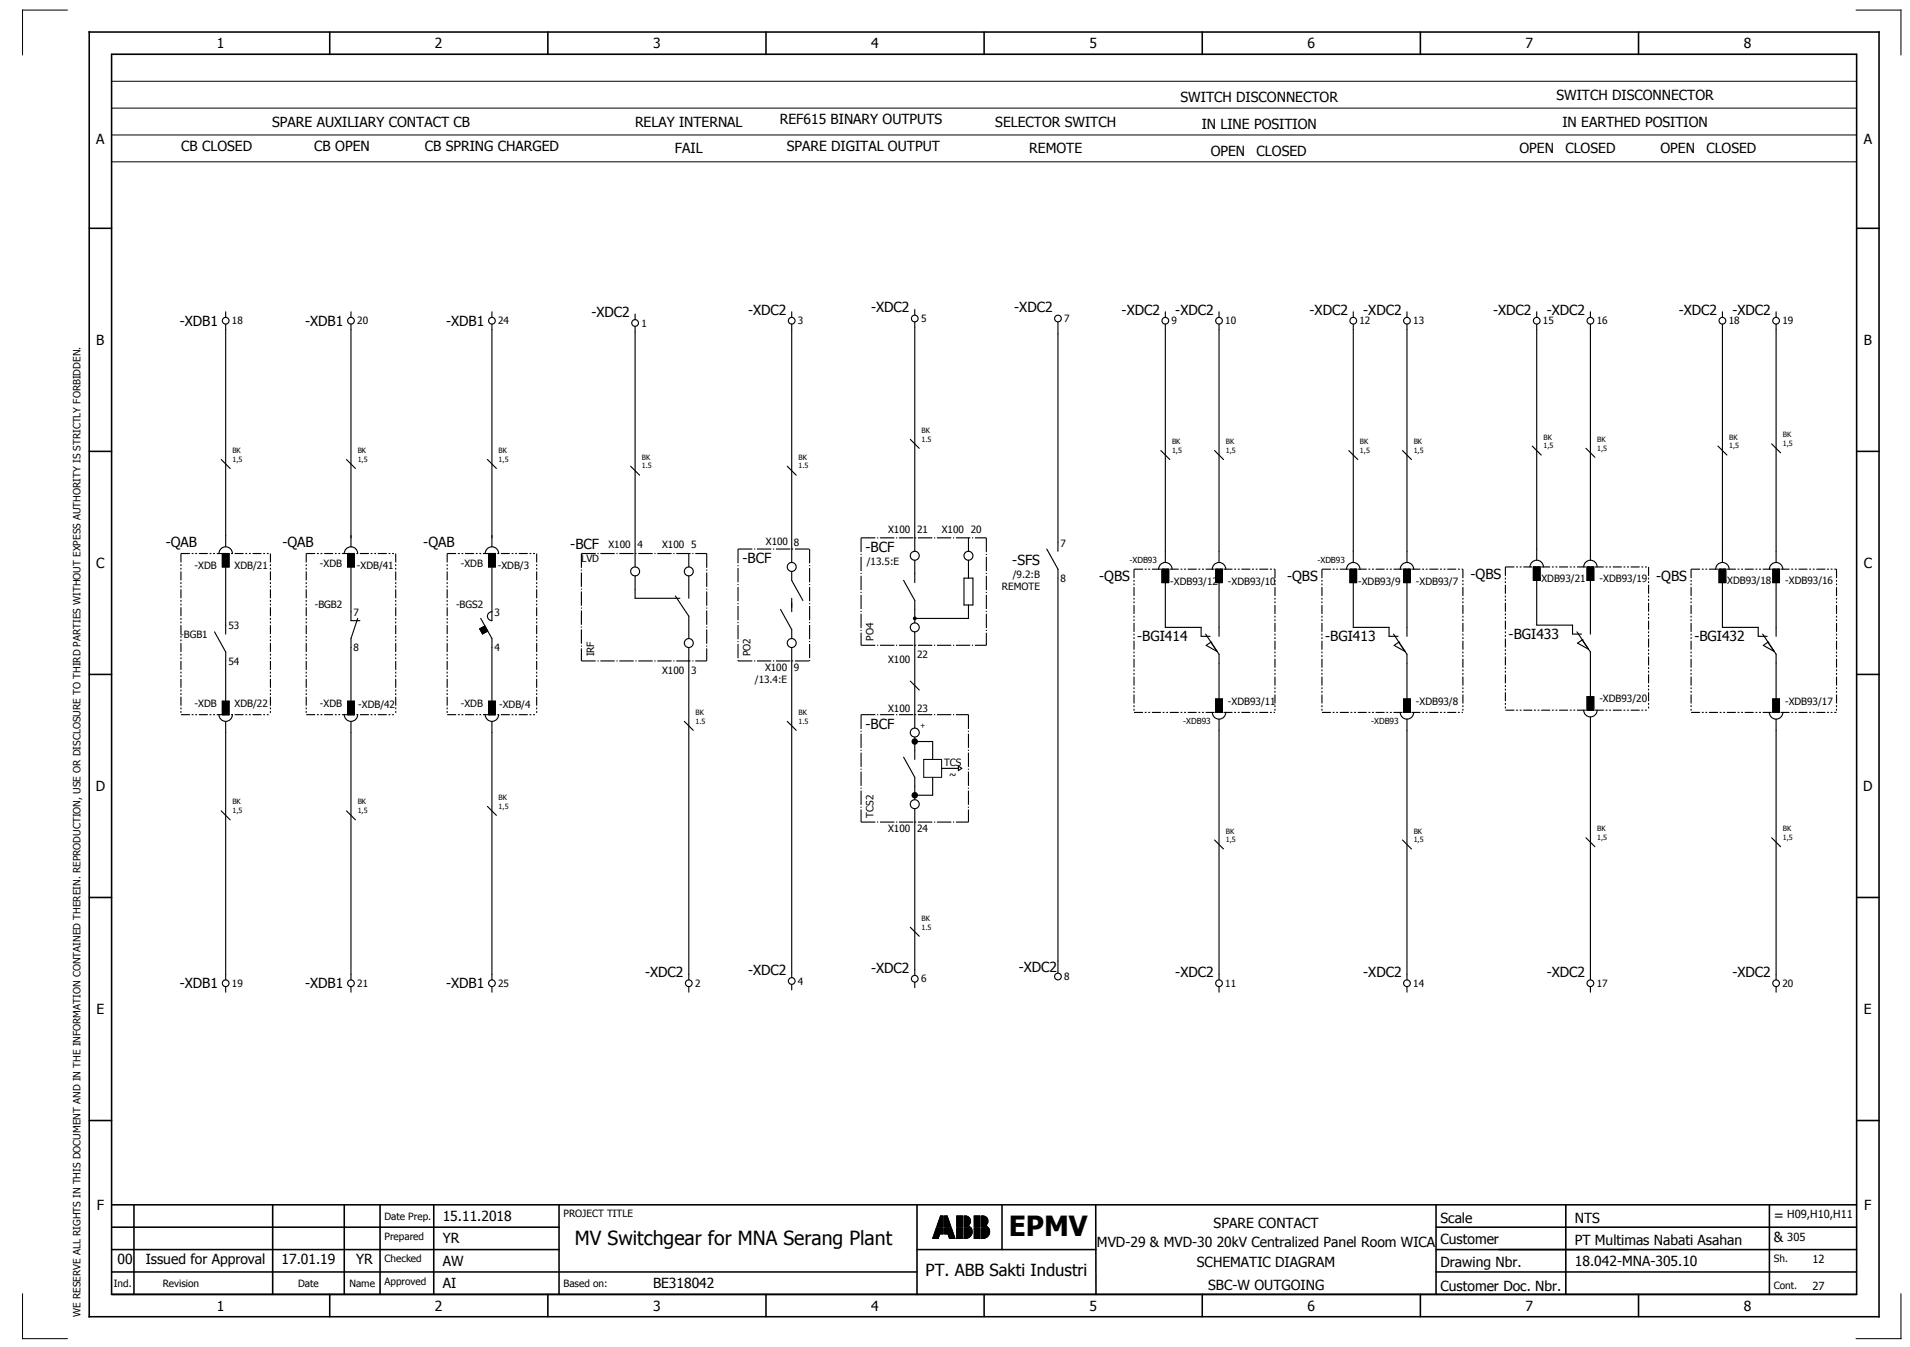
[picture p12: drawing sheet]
<svg xmlns="http://www.w3.org/2000/svg" width="427mm" height="301mm" viewBox="0 0 427 301" stroke-linecap="round" stroke-linejoin="round" font-family="sans-serif">
<g fill="none" stroke="#000" stroke-width=".35">
<path d="M19.9 7.2h400v287h-400zM24.9 12.1h390v277.1h-390zM73.7 7.2v5M122.4 7.2v5M171.2 7.2v5M219.9 7.2v5M268.7 7.2v5M317.4 7.2v5M366.2 7.2v5M19.9 51h5M414.9 51h5M19.9 100.8h5"/>
<path d="M414.9 100.8h5M19.9 150.7h5M414.9 150.7h5M19.9 200.5h5M414.9 200.5h5M19.9 250.3h5M414.9 250.3h5M24.9 279.2h100M24.9 269.2h390M24.9 274.2h100M29.9 269.2v20M60.9 269.2v20"/>
<path d="M76.9 269.2v20M84.9 269.2v20M96.9 269.2v20M124.9 269.2v20M204.9 279.2h40M204.9 269.2v20M223.9 269.2v10M244.9 269.2v20M320.9 279.2h94M320.9 269.2v20M320.9 274.2h94M349.9 269.2v20"/>
<path d="M395.4 269.2v20M24.9 289.2h390M24.9 284.2h180M73.7 289.2v5M122.4 289.2v5M171.2 289.2v5M219.9 289.2v5M268.7 289.2v5M317.4 289.2v5M320.9 284.2h94M366.2 289.2v5"/>
</g>
<g fill="none" stroke="#000" stroke-width=".22">
<path d="M15 2.3h-10v10M24.9 18.2h390M24.9 12.2h390M414.8 2.3h10v10M24.9 24.2h390M24.9 30.2h390M24.9 36.2h390M206.4 169.7h4v4h-4zM208.5 276.5v.2M208.6 276.3v.4M208.6 276.1v.6M208.7 275.9v.8"/>
<path d="M208.8 275.6v1.1M208.9 275.4v1.3M209 275.2v1.5M209 275v1.7M209.1 274.7v2M209.2 274.5v2.2M209.3 274.3l-.9 2.4h1.3l.3-1M209.3 274.3h1.5v1.4h-.8M209.3 274.3v2.4M209.4 273.8v.2M209.4 274.3v2.4M209.5 273.6v.4"/>
<path d="M209.5 274.3v2.4M209.6 273.4v.6M209.6 274.3v2.4M209.7 273.2v.8M209.7 274.3v2.4M209.7 273v1M209.7 274.3v2.2M209.8 272.7v1.3M209.8 274.3v2M209.9 272.5v1.5M209.9 274.3v1.8M210 272.3v1.7"/>
<path d="M210 274.3v1.6M210 272.1v1.9M210 274.3v1.4M210.1 271.8v2.2M210.1 274.3v1.4M210.2 271.7h.6v2.3h-1.4zM210.2 271.7v2.3M210.2 274.3v1.4M210.3 271.7v2.3M210.3 274.3v1.4M210.4 271.7v2.3M210.4 274.3v1.4"/>
<path d="M210.5 271.7v2.3M210.5 274.3v1.4M210.6 271.7v2.3M210.6 274.3v1.4M210.7 271.7v2.3M210.7 274.3v1.4M210.8 271.7v2.3M210.8 274.3v1.4M211.1 271.7h.6l.8 2.3h-1.4zM211.1 271.7v2.3M211.1 274.3v1.4M211.2 271.7v2.3"/>
<path d="M211.2 274.3v1.4M211.3 271.7v2.3M211.3 274.3v1.4M211.4 271.7v2.3M211.4 274.3v1.4M211.5 271.7v2.3M211.5 274.3v1.4M211.6 271.7v2.3M211.6 274.3v1.4M211.7 271.7v2.3M211.7 274.3v1.4M211.8 271.9v2.1"/>
<path d="M211.8 274.3v1.4M211.8 275.7h-.7v-1.4h1.5l.8 2.4M211.8 275.7l.4 1h1.2M211.8 272.1v1.9M211.9 272.3v1.7M211.9 274.3v1.6M212 272.5v1.5M212 274.3v1.8M212.1 272.8v1.2M212.1 274.3v2M212.2 273v1M212.2 274.3v2.3"/>
<path d="M212.2 273.2v.8M212.2 274.3v2.4M212.3 273.4v.6M212.3 274.3v2.4M212.4 273.7v.3M212.4 274.3v2.4M212.5 273.9v.1M212.5 274.3v2.4M212.6 274.3v2.4M212.7 274.6v2.1M212.8 274.8v1.9M212.9 275v1.7"/>
<path d="M212.9 275.2v1.5M213 275.5v1.2M213.1 275.7v1M213.2 275.9v.8M213.3 276.1v.6M213.3 276.3v.4M213.4 276.6v.1M213.8 271.7h1.3v2.3h-1.3zM213.8 274.3h1.3v2.4h-1.3zM213.9 271.7v2.3M213.9 274.3v2.4M214 271.7v2.3"/>
<path d="M214 274.3v2.4M214.1 271.7v2.3M214.1 274.3v2.4M214.2 271.7v2.3M214.2 274.3v2.4M214.3 271.7v2.3M214.3 274.3v2.4M214.4 271.7v2.3M214.4 274.3v2.4M214.5 271.7v2.3M214.5 274.3v2.4M214.6 271.7v2.3"/>
<path d="M214.6 274.3v2.4M214.7 271.7v2.3M214.7 274.3v2.4M214.8 271.7v2.3M214.8 274.3v2.4M214.9 271.7v2.3M214.9 274.3v2.4M215 271.7v2.3M215 274.3v2.4M215.4 271.7a1.16 1.16 0 0 1 1.4 .6 1.16 1.16 0 0 1-.5 1.5l.5 .2h-1.4zM215.5 271.7v2.3M215.5 274.3v2.4"/>
<path d="M215.6 271.7v2.3M215.6 274.3v2.4M215.7 271.7v2.3M215.7 274.3v2.4M215.8 271.7v2.3M215.8 274.3v2.4M215.9 271.7v2.3M215.9 274.3v2.4M216 271.7v2.3M216 274.3v2.3M216.1 271.7v2.3M216.1 274.3v2.3"/>
<path d="M216.2 271.7v2.3M216.2 274.3v2.3M216.3 271.8v2.2M216.3 274.3v2.3M216.4 271.8v2.2M216.4 274.3v2.2M216.5 271.9v1.8M216.5 273.8v.2M216.5 274.3v2.2M216.5 271.9v1.7M216.5 273.9v.1M216.6 272v1.5"/>
<path d="M216.6 273.9v.1M216.6 274.3v2.1M216.7 272.1v1.4M216.7 274h.1M216.7 274.3v2.1M216.8 272.2v1.1M216.8 274.3v2M216.8 272.4v.8M216.8 274.3v1.9M216.9 274.3v1.8M217 274.3v1.7M217 274.3a1.5 1.5 0 0 1-1.2 2.4"/>
<path d="M217 274.3h-1.6v2.4h.4M217.1 274.4v1.5M217.2 274.5v1.3M217.2 274.8v.8M217.7 271.7h1.3v2.3h-1.3zM217.7 274.3h1.3v2.4h-1.3zM217.8 271.7v2.3M217.8 274.3v2.4M217.9 271.7v2.3M217.9 274.3v2.4M218 271.7v2.3M218 274.3v2.4"/>
<path d="M218.1 271.7v2.3M218.1 274.3v2.4M218.2 271.7v2.3M218.2 274.3v2.4M218.3 271.7v2.3M218.3 274.3v2.4M218.4 271.7v2.3M218.4 274.3v2.4M218.5 271.7v2.3M218.5 274.3v2.4M218.6 271.7v2.3M218.6 274.3v2.4"/>
<path d="M218.7 271.7v2.3M218.7 274.3v2.4M218.8 271.7v2.3M218.8 274.3v2.4M218.9 271.7v2.3M218.9 274.3v2.4M219 271.7v2.3M219 274.3v2.4M219.3 274.3h1.6a1.53 1.53 0 0 1 0 1.7 1.53 1.53 0 0 1-1.6 .7zM219.3 271.7a1.16 1.16 0 0 1 1.4 .6 1.16 1.16 0 0 1-.5 1.5l.5 .2h-1.4zM219.4 271.7v2.3M219.4 274.3v2.4"/>
<path d="M219.5 271.7v2.3M219.5 274.3v2.4M219.6 271.7v2.3M219.6 274.3v2.4M219.7 271.7v2.3M219.7 274.3v2.4M219.8 271.7v2.3M219.8 274.3v2.4M219.9 271.7v2.3M219.9 274.3v2.3M220 271.7v2.3M220 274.3v2.3"/>
<path d="M220.1 271.7v2.3M220.1 274.3v2.3M220.2 271.8v2.2M220.2 274.3v2.3M220.3 271.8v2.2M220.3 274.3v2.2M220.4 271.9v1.8M220.4 273.8v.2M220.4 274.3v2.2M220.4 271.9v1.7M220.4 273.9v.1M220.5 272v1.5"/>
<path d="M220.5 273.9v.1M220.5 274.3v2.1M220.6 272.1v1.3M220.6 274h.1M220.6 274.3v2.1M220.7 272.2v1.1M220.7 274.3v2M220.8 272.4v.8M220.8 274.3v1.9M220.8 274.3v1.8M220.9 274.3v1.7M221 274.4v1.5"/>
<path d="M221.1 274.6v1.2M221.1 274.8v.7M5 289.1v10h10M424.8 289.1v10h-10"/>
</g>
<g fill="none" stroke="#000" stroke-width=".25">
<path d="M50.4 69.7v1.2M50.4 72.4v49.8M78.4 69.7v1.2M78.4 72.4v49.8M109.9 69.7v1.2M109.9 72.4v49.8M141.9 70.2v1.2M141.9 72.9v53.8M176.9 69.7v1.2M176.9 72.4v53.3M204.4 69.2v1.2M204.4 71.9v51.3"/>
<path d="M236.4 71.9v51.3M260.4 69.7v1.2M260.4 72.4v53.3M272.4 69.7v1.2M272.4 72.4v53.3M302.4 69.7v1.2M302.4 72.4v53.3M314.4 69.7v1.2M314.4 72.4v53.3M343.4 69.7v1.2M343.4 72.4v52.8M355.4 69.7v1.2"/>
<path d="M355.4 72.4v52.8M384.9 69.7v1.2M384.9 72.4v53.3M396.9 69.7v1.2M396.9 72.4v53.3M203.4 98.2l2 2M342.4 99.7l2 2M383.9 99.7l2 2M395.9 99.2l2 2M49.4 102.7l2 2M77.4 102.7l2 2M108.9 102.7l2 2"/>
<path d="M140.9 104.2l2 2M175.9 104.2l2 2M259.4 100.7l2 2M271.4 100.7l2 2M301.4 100.7l2 2M313.4 100.7l2 2M354.4 100.2l2 2M48.9 123.7a1.5 1.5 0 0 1 1.5-1.5 1.5 1.5 0 0 1 1.5 1.5M49.7 123.7h1.5v3h-1.5zM50.4 126.7v15M76.9 123.7a1.5 1.5 0 0 1 1.5-1.5 1.5 1.5 0 0 1 1.5 1.5M77.7 123.7h1.5v3h-1.5z"/>
<path d="M78.4 126.7v12h2M79.9 138.2l-1.5 4.5v14.5M107.4 138.2l2.5 4.5v14.5M108.4 123.7a1.5 1.5 0 0 1 1.5-1.5 1.5 1.5 0 0 1 1.5 1.5M109.2 123.7h1.5v3h-1.5zM109.9 126.7v12a1 1 0 0 1-1-1 1 1 0 0 1 1-1M141.9 128.7v5h10M150.9 133.2l3 4.5v5M153.9 123.7v3M153.9 128.7v5M174.4 136.2l2.5 4.5v2M176.9 127.7v2l2.5 4.5"/>
<path d="M176.9 133.7v3M201.9 129.7l2.5 4.5v5M204.4 125.2v5M215.4 129.2h2v6h-2zM216.4 135.2v3h-12M216.4 120.2v3M216.4 125.2v4M233.9 122.7l2.5 4.5v90.2M258.9 127.2a1.5 1.5 0 0 1 1.5-1.5 1.5 1.5 0 0 1 1.5 1.5M259.7 127.2h1.5v3h-1.5zM260.4 130.2v10h8v2h2M270.9 127.2a1.5 1.5 0 0 1 1.5-1.5 1.5 1.5 0 0 1 1.5 1.5"/>
<path d="M271.7 127.2h1.5v3h-1.5zM272.4 130.2v12M300.9 127.2a1.5 1.5 0 0 1 1.5-1.5 1.5 1.5 0 0 1 1.5 1.5M301.7 127.2h1.5v3h-1.5zM302.4 130.2v10h8v2h2M312.9 127.2a1.5 1.5 0 0 1 1.5-1.5 1.5 1.5 0 0 1 1.5 1.5M313.7 127.2h1.5v3h-1.5zM314.4 130.2v12M341.9 126.7a1.5 1.5 0 0 1 1.5-1.5 1.5 1.5 0 0 1 1.5 1.5M342.7 126.7h1.5v3h-1.5zM343.4 129.7v10h8v2h2M353.9 126.7a1.5 1.5 0 0 1 1.5-1.5 1.5 1.5 0 0 1 1.5 1.5"/>
<path d="M354.7 126.7h1.5v3h-1.5zM355.4 129.7v12M383.4 127.2a1.5 1.5 0 0 1 1.5-1.5 1.5 1.5 0 0 1 1.5 1.5M384.2 127.2h1.5v3h-1.5zM384.9 130.2v10h8v2h2M395.4 127.2a1.5 1.5 0 0 1 1.5-1.5 1.5 1.5 0 0 1 1.5 1.5M396.2 127.2h1.5v3h-1.5zM396.9 130.2v12M47.9 141.2l2.5 4.5v11M48.9 159.7a1.5 1.5 0 0 0 1.5 1.5 1.5 1.5 0 0 0 1.5-1.5M49.7 156.7h1.5v3h-1.5zM76.9 159.7a1.5 1.5 0 0 0 1.5 1.5 1.5 1.5 0 0 0 1.5-1.5"/>
<path d="M77.7 156.7h1.5v3h-1.5zM107.2 140.5l1.1-.6 .7 1.1-1.2 .6zM108.4 159.7a1.5 1.5 0 0 0 1.5 1.5 1.5 1.5 0 0 0 1.5-1.5M109.2 156.7h1.5v3h-1.5zM153.9 144.7v74.2M176.9 144.7v73.7M203.4 152.2l2 2M204.4 141.2v21.5M269.4 141.7l3 4.5v10M269.6 144.2l1-.7 1.4 2zM270.6 143.5h.1M270.9 159.2a1.5 1.5 0 0 0 1.5 1.5 1.5 1.5 0 0 0 1.5-1.5"/>
<path d="M271.7 156.2h1.5v3h-1.5zM311.4 141.7l3 4.5v10M311.6 144.2l1-.7 1.4 2zM312.6 143.5h.1M312.9 159.2a1.5 1.5 0 0 0 1.5 1.5 1.5 1.5 0 0 0 1.5-1.5M313.7 156.2h1.5v3h-1.5zM352.4 141.2l3 4.5v10M352.6 143.7l1-.7 1.4 2zM353.6 143h.1M353.9 158.7a1.5 1.5 0 0 0 1.5 1.5 1.5 1.5 0 0 0 1.5-1.5M354.7 155.7h1.5v3h-1.5zM393.9 141.7l3 4.5v10"/>
<path d="M394.1 144.2l1-.7 1.4 2zM395.1 143.5h.1M395.4 159.2a1.5 1.5 0 0 0 1.5 1.5 1.5 1.5 0 0 0 1.5-1.5M396.2 156.2h1.5v3h-1.5zM50.4 161.2v57.7M78.4 161.2v57.7M109.9 161.2v57.7M152.9 161.2l2 2M175.9 161.2l2 2M201.9 169.2l2.5 4.5v5M204.4 164.7v5M204.4 165.7h4v4"/>
<path d="M208.4 173.7v4h-4M210.4 171.7h3.8M214.2 171.2l.7 .5-.7 .5zM272.4 160.7v58.2M314.4 160.7v58.2M355.4 160.2v58.7M396.9 160.7v58.2M49.4 181.2l2 2M77.4 181.2l2 2M108.9 180.2l2 2M204.4 180.7v37.2M271.4 187.7l2 2"/>
<path d="M313.4 187.7l2 2M354.4 187.2l2 2M395.9 187.2l2 2M176.9 219.9v1.3M203.4 207.2l2 2M204.4 219.4v1.3M50.4 220.4v1.3M78.4 220.4v1.3M109.9 220.4v1.3M153.9 220.4v1.3M272.4 220.4v1.3M314.4 220.4v1.3"/>
<path d="M355.4 220.4v1.3M396.9 220.4v1.3"/>
<circle cx="50.4" cy="71.7" r=".75"/>
<circle cx="78.4" cy="71.7" r=".75"/>
<circle cx="109.9" cy="71.7" r=".75"/>
<circle cx="141.9" cy="72.2" r=".75"/>
<circle cx="176.9" cy="71.7" r=".75"/>
<circle cx="204.4" cy="71.2" r=".75"/>
<circle cx="236.4" cy="71.2" r=".75"/>
<circle cx="260.4" cy="71.7" r=".75"/>
<circle cx="272.4" cy="71.7" r=".75"/>
<circle cx="302.4" cy="71.7" r=".75"/>
<circle cx="314.4" cy="71.7" r=".75"/>
<circle cx="343.4" cy="71.7" r=".75"/>
<circle cx="355.4" cy="71.7" r=".75"/>
<circle cx="384.9" cy="71.7" r=".75"/>
<circle cx="396.9" cy="71.7" r=".75"/>
<circle cx="141.9" cy="127.7" r="1"/>
<circle cx="153.9" cy="127.7" r="1"/>
<circle cx="176.9" cy="126.7" r="1"/>
<circle cx="204.4" cy="124.2" r="1"/>
<circle cx="216.4" cy="124.2" r="1"/>
<circle cx="153.9" cy="143.7" r="1"/>
<circle cx="176.9" cy="143.7" r="1"/>
<circle cx="204.4" cy="140.2" r="1"/>
<circle cx="204.4" cy="179.7" r="1"/>
<circle cx="204.4" cy="163.7" r="1"/>
<circle cx="50.4" cy="219.7" r=".75"/>
<circle cx="78.4" cy="219.7" r=".75"/>
<circle cx="109.9" cy="219.7" r=".75"/>
<circle cx="153.9" cy="219.7" r=".75"/>
<circle cx="176.9" cy="219.2" r=".75"/>
<circle cx="204.4" cy="218.7" r=".75"/>
<circle cx="236.4" cy="218.2" r=".75"/>
<circle cx="272.4" cy="219.7" r=".75"/>
<circle cx="314.4" cy="219.7" r=".75"/>
<circle cx="355.4" cy="219.7" r=".75"/>
<circle cx="396.9" cy="219.7" r=".75"/>
</g>
<g fill="none" stroke="#000" stroke-width=".25" stroke-dasharray="3.2 .4 .3 .4" stroke-linecap="butt">
<path d="M129.9 123.7h28M129.9 123.7v24M157.9 123.7v24M164.9 122.7h16M164.9 122.7v25M180.9 122.7v25M192.4 120.2h28M192.4 120.2v24M220.4 120.2v24M49.7 159.7h1.5M77.7 159.7h1.5M109.2 159.7h1.5"/>
<path d="M129.9 147.7h28M164.9 147.7h16M192.4 159.7h24M192.4 159.7v24M192.4 144.2h28M216.4 159.7v24M271.7 159.2h1.5M313.7 159.2h1.5M354.7 158.7h1.5M396.2 159.2h1.5M192.4 183.7h24"/>
</g>
<g fill="none" stroke="#000" stroke-width=".25" stroke-dasharray="2 .4 .4 .4 .4 .4" stroke-linecap="butt">
<path d="M40.4 123.7h20M40.4 123.7v36M60.4 123.7v36M68.4 123.7h20M68.4 123.7v36M88.4 123.7v36M99.9 123.7h20M99.9 123.7v36M119.9 123.7v36M253.4 127.2h31.5M253.4 127.2v32M284.9 127.2v32"/>
<path d="M295.4 127.2h31.5M295.4 127.2v32M326.9 127.2v32M336.4 126.7h32M336.4 126.7v32M368.4 126.7v32M377.9 127.2h32.5M377.9 127.2v32M410.4 127.2v32M40.4 159.7h20M68.4 159.7h20M99.9 159.7h20"/>
<path d="M253.4 159.2h31.5M295.4 159.2h31.5M336.4 158.7h32M377.9 159.2h32.5"/>
</g>
<g fill="#000" stroke="#000" stroke-width=".22">
<path d="M49.7 123.7h1.5v3h-1.5zM77.7 123.7h1.5v3h-1.5zM109.2 123.7h1.5v3h-1.5zM259.7 127.2h1.5v3h-1.5zM271.7 127.2h1.5v3h-1.5zM301.7 127.2h1.5v3h-1.5zM313.7 127.2h1.5v3h-1.5zM342.7 126.7h1.5v3h-1.5zM354.7 126.7h1.5v3h-1.5zM384.2 127.2h1.5v3h-1.5zM396.2 127.2h1.5v3h-1.5zM49.7 156.7h1.5v3h-1.5z"/>
<path d="M77.7 156.7h1.5v3h-1.5zM107.2 140.5l1.1-.6 .7 1.1-1.2 .6zM109.2 156.7h1.5v3h-1.5zM271.7 156.2h1.5v3h-1.5zM313.7 156.2h1.5v3h-1.5zM354.7 155.7h1.5v3h-1.5zM396.2 156.2h1.5v3h-1.5z"/>
</g>
<g fill="#000">
<circle cx="204.4" cy="138.2" r=".43"/>
<circle cx="204.4" cy="177.7" r=".73"/>
<circle cx="204.4" cy="165.7" r=".73"/>
</g>
<text font-size="6.2" x="225.4" y="276.2">EPMV</text>
<text font-size="4.3" x="128.5" y="278.2">MV Switchgear for MNA Serang Plant</text>
<text font-size="3.7" x="206.9" y="285.1">PT. ABB Sakti Industri</text>
<g font-size="3.1">
<text x="48.5" y="10.8">1</text>
<text x="97.2" y="10.8">2</text>
<text x="146" y="10.8">3</text>
<text x="194.7" y="10.8">4</text>
<text x="243.5" y="10.8">5</text>
<text x="292.2" y="10.8">6</text>
<text x="341" y="10.8">7</text>
<text x="389.7" y="10.8">8</text>
<text x="263.8" y="22.8">SWITCH DISCONNECTOR</text>
<text x="347.8" y="22.3">SWITCH DISCONNECTOR</text>
<text x="60.8" y="28.3">SPARE AUXILIARY CONTACT CB</text>
<text x="141.9" y="28.3">RELAY INTERNAL</text>
<text x="174.3" y="27.8">REF615 BINARY OUTPUTS</text>
<text x="222.4" y="28.3">SELECTOR SWITCH</text>
<text x="268.6" y="28.8">IN LINE POSITION</text>
<text x="349.2" y="28.3">IN EARTHED POSITION</text>
<text x="21.5" y="32.2">A</text>
<text x="40.5" y="33.8">CB CLOSED</text>
<text x="70.2" y="33.8">CB OPEN</text>
<text x="94.9" y="33.8">CB SPRING CHARGED</text>
<text x="150.8" y="34.3">FAIL</text>
<text x="175.8" y="33.8">SPARE DIGITAL OUTPUT</text>
<text x="230" y="34.3">REMOTE</text>
<text x="270.6" y="34.8">OPEN</text>
<text x="280.8" y="34.8">CLOSED</text>
<text x="339.6" y="34.3">OPEN</text>
<text x="349.8" y="34.3">CLOSED</text>
<text x="371.1" y="34.3">OPEN</text>
<text x="381.3" y="34.3">CLOSED</text>
<text x="416.5" y="32.2">A</text>
<text x="132.2" y="70.8">-XDC2</text>
<text x="167.2" y="70.3">-XDC2</text>
<text x="194.7" y="69.8">-XDC2</text>
<text x="226.7" y="69.8">-XDC2</text>
<text x="250.7" y="70.3">-XDC2</text>
<text x="262.7" y="70.3">-XDC2</text>
<text x="292.7" y="70.3">-XDC2</text>
<text x="304.7" y="70.3">-XDC2</text>
<text x="333.7" y="70.3">-XDC2</text>
<text x="345.7" y="70.3">-XDC2</text>
<text x="375.2" y="70.3">-XDC2</text>
<text x="387.2" y="70.3">-XDC2</text>
<text x="21.5" y="77">B</text>
<text x="40.2" y="72.8">-XDB1</text>
<text x="68.2" y="72.8">-XDB1</text>
<text x="99.7" y="72.8">-XDB1</text>
<text x="416.5" y="77">B</text>
<text x="37" y="122.2">-QAB</text>
<text x="63.1" y="122.2">-QAB</text>
<text x="94.6" y="122.2">-QAB</text>
<text x="127.5" y="122.7">-BCF</text>
<text x="165.9" y="125.8">-BCF</text>
<text x="193.4" y="123.3">-BCF</text>
<text x="21.5" y="126.9">C</text>
<text x="226.2" y="126.3">-SFS</text>
<text x="245.7" y="129.8">-QBS</text>
<text x="287.7" y="129.8">-QBS</text>
<text x="328.7" y="129.3">-QBS</text>
<text x="370.2" y="129.8">-QBS</text>
<text x="416.5" y="126.9">C</text>
<text x="254.2" y="143.3">-BGI414</text>
<text x="296.2" y="143.3">-BGI413</text>
<text x="337.2" y="142.8">-BGI433</text>
<text x="378.7" y="143.3">-BGI432</text>
<text x="193.4" y="162.8">-BCF</text>
<text x="21.4" y="176.7">D</text>
<text x="416.4" y="176.7">D</text>
<text x="40.2" y="220.8">-XDB1</text>
<text x="68.2" y="220.8">-XDB1</text>
<text x="99.7" y="220.8">-XDB1</text>
<text x="144.2" y="218.3">-XDC2</text>
<text x="167.2" y="217.8">-XDC2</text>
<text x="194.7" y="217.3">-XDC2</text>
<text x="227.7" y="217.1">-XDC2</text>
<text x="262.7" y="218.3">-XDC2</text>
<text x="304.7" y="218.3">-XDC2</text>
<text x="345.7" y="218.3">-XDC2</text>
<text x="387.2" y="218.3">-XDC2</text>
<text x="21.6" y="226.5">E</text>
<text x="416.6" y="226.5">E</text>
<text x="21.6" y="270.4">F</text>
<text x="98.9" y="272.8">15.11.2018</text>
<text x="271.2" y="274.2">SPARE CONTACT</text>
<text x="321.9" y="273.2">Scale</text>
<text x="351.9" y="273.2">NTS</text>
<text x="396.4" y="272.5">=</text>
<text x="416.6" y="270.4">F</text>
<text x="98.9" y="277.8">YR</text>
<text x="245.2" y="278.6">MVD-29 &amp; MVD-30 20kV Centralized Panel Room WICA</text>
<text x="321.9" y="277.9">Customer</text>
<text x="351.9" y="278.1">PT Multimas Nabati Asahan</text>
<text x="396.4" y="277.5">&amp;</text>
<text x="26.2" y="282.3">00</text>
<text x="32.6" y="282.3">Issued for Approval</text>
<text x="62.9" y="282.3">17.01.19</text>
<text x="79.6" y="282.3">YR</text>
<text x="98.9" y="282.8">AW</text>
<text x="98.9" y="287.8">AI</text>
<text x="145.9" y="287.8">BE318042</text>
<text x="267.5" y="283.2">SCHEMATIC DIAGRAM</text>
<text x="321.9" y="283.2">Drawing Nbr.</text>
<text x="352" y="282.8">18.042-MNA-305.10</text>
<text x="48.5" y="292.8">1</text>
<text x="97.2" y="292.8">2</text>
<text x="146" y="292.8">3</text>
<text x="194.7" y="292.8">4</text>
<text x="243.5" y="292.8">5</text>
<text x="270" y="288.1">SBC-W OUTGOING</text>
<text x="292.2" y="292.8">6</text>
<text x="321.9" y="288.4">Customer Doc. Nbr.</text>
<text x="341" y="292.8">7</text>
<text x="389.7" y="292.8">8</text>
</g>
<g font-size="2.5">
<text x="399.4" y="272.2">H09,H10,H11</text>
<text x="399.4" y="277.2">305</text>
<text x="405.1" y="282.2">12</text>
<text x="405.1" y="288.1">27</text>
</g>
<g font-size="2.2">
<text x="205.8" y="72">5</text>
<text x="237.8" y="72">7</text>
<text x="51.8" y="72.5">18</text>
<text x="79.8" y="72.5">20</text>
<text x="111.3" y="72.5">24</text>
<text x="143.3" y="73">1</text>
<text x="178.3" y="72.5">3</text>
<text x="261.8" y="72.5">9</text>
<text x="273.8" y="72.5">10</text>
<text x="303.8" y="72.5">12</text>
<text x="315.8" y="72.5">13</text>
<text x="344.8" y="72.5">15</text>
<text x="356.8" y="72.5">16</text>
<text x="386.3" y="72.5">18</text>
<text x="398.3" y="72.5">19</text>
<text x="198.5" y="119">X100</text>
<text x="204.9" y="119">21</text>
<text x="210.5" y="119">X100</text>
<text x="216.9" y="119">20</text>
<text x="129.9" y="125.6">LVD</text>
<text x="136" y="122.5">X100</text>
<text x="142.4" y="122.5">4</text>
<text x="148" y="122.5">X100</text>
<text x="154.4" y="122.5">5</text>
<text x="171.2" y="121.7">X100</text>
<text x="177.4" y="122">8</text>
<text x="237" y="122.1">7</text>
<text x="43.5" y="127.2">-XDB</text>
<text x="52.4" y="127.2">XDB/21</text>
<text x="71.5" y="126.7">-XDB</text>
<text x="79.8" y="127">-XDB/41</text>
<text x="103" y="126.7">-XDB</text>
<text x="111.3" y="127">-XDB/3</text>
<text x="193.7" y="126.2">/13.5:E</text>
<text x="223.9" y="131.9">REMOTE</text>
<text x="226.4" y="129.2">/9.2:B</text>
<text x="237" y="130">8</text>
<text x="261.5" y="130.7">-XDB93/12</text>
<text x="274.4" y="130.7">-XDB93/10</text>
<text x="303.5" y="130.7">-XDB93/9</text>
<text x="316.4" y="130.7">-XDB93/7</text>
<text x="343.7" y="129.9">-XDB93/21</text>
<text x="357.5" y="130">-XDB93/19</text>
<text x="385.2" y="130.4">-XDB93/18</text>
<text x="399" y="130.5">-XDB93/16</text>
<text x="70.3" y="135.9">-BGB2</text>
<text x="79" y="137.6">7</text>
<text x="101.9" y="135.9">-BGS2</text>
<text x="110.5" y="137.6">3</text>
<text x="40.3" y="142.5">-BGB1</text>
<text x="51" y="140.6">53</text>
<text x="195.3" y="143.2" transform="rotate(-90 195.3 143.2)">PO4</text>
<text x="51" y="148.5">54</text>
<text x="79" y="145.5">8</text>
<text x="110.5" y="145.5">4</text>
<text x="132.8" y="146.7" transform="rotate(-90 132.8 146.7)">IRF</text>
<text x="167.8" y="146.7" transform="rotate(-90 167.8 146.7)">PO2</text>
<text x="171" y="150">X100</text>
<text x="177.4" y="150">9</text>
<text x="198.5" y="148">X100</text>
<text x="204.9" y="147">22</text>
<text x="148" y="150.5">X100</text>
<text x="154.4" y="150.5">3</text>
<text x="168.7" y="152.7">/13.4:E</text>
<text x="43.5" y="157.9">-XDB</text>
<text x="52.4" y="157.9">XDB/22</text>
<text x="71.5" y="157.9">-XDB</text>
<text x="80.1" y="158.2">-XDB/42</text>
<text x="103" y="157.9">-XDB</text>
<text x="111.6" y="158.2">-XDB/4</text>
<text x="198.5" y="159">X100</text>
<text x="204.9" y="159">23</text>
<text x="274.4" y="157.4">-XDB93/11</text>
<text x="316.4" y="157.4">-XDB93/8</text>
<text x="357.4" y="156.9">-XDB93/20</text>
<text x="398.9" y="157.4">-XDB93/17</text>
<text x="211" y="171.1">TCS</text>
<text x="212.1" y="173.8">~</text>
<text x="195.3" y="182.7" transform="rotate(-90 195.3 182.7)">TCS2</text>
<text x="198.5" y="186">X100</text>
<text x="204.9" y="186">24</text>
<text x="51.8" y="220.5">19</text>
<text x="79.8" y="220.5">21</text>
<text x="111.3" y="220.5">25</text>
<text x="155.3" y="220.5">2</text>
<text x="178.3" y="220">4</text>
<text x="205.8" y="219.5">6</text>
<text x="237.8" y="219">8</text>
<text x="273.8" y="220.5">11</text>
<text x="315.8" y="220.5">14</text>
<text x="356.8" y="220.5">17</text>
<text x="398.3" y="220.5">20</text>
<text x="85.9" y="272.5">Date Prep.</text>
<text x="125.9" y="271.9">PROJECT TITLE</text>
<text x="85.9" y="277">Prepared</text>
<text x="85.9" y="282">Checked</text>
<text x="396.4" y="281.9">Sh.</text>
<text x="25.4" y="287.5">Ind.</text>
<text x="36.4" y="287.5">Revision</text>
<text x="66.6" y="287.5">Date</text>
<text x="78.1" y="287.5">Name</text>
<text x="85.9" y="287">Approved</text>
<text x="125.9" y="287.5">Based on:</text>
<text x="396.4" y="287.9">Cont.</text>
<text x="18" y="294.2" transform="rotate(-90 18 294.2)">WE RESERVE ALL RIGHTS IN THIS DOCUMENT AND IN THE INFORMATION CONTAINED THEREIN. REPRODUCTION, USE OR DISCLOSURE TO THIRD PARTIES WITHOUT EXPESS AUTHORITY IS STRICTLY FORBIDDEN.</text>
</g>
<g font-size="1.9">
<text x="252.4" y="125.8">-XDB93</text>
<text x="294.4" y="125.8">-XDB93</text>
<text x="264.4" y="161.8">-XDB93</text>
<text x="306.4" y="161.8">-XDB93</text>
</g>
<g font-size="1.6">
<text x="51.9" y="101.2">BK</text>
<text x="79.9" y="101.2">BK</text>
<text x="111.4" y="101.2">BK</text>
<text x="205.9" y="98.7">1.5</text>
<text x="205.9" y="96.7">BK</text>
<text x="261.9" y="101.2">1,5</text>
<text x="261.9" y="99.2">BK</text>
<text x="273.9" y="101.2">1,5</text>
<text x="273.9" y="99.2">BK</text>
<text x="303.9" y="101.2">1,5</text>
<text x="303.9" y="99.2">BK</text>
<text x="315.9" y="101.2">1,5</text>
<text x="315.9" y="99.2">BK</text>
<text x="344.9" y="100.2">1,5</text>
<text x="344.9" y="98.2">BK</text>
<text x="356.9" y="100.7">1,5</text>
<text x="356.9" y="98.7">BK</text>
<text x="386.4" y="100.2">1,5</text>
<text x="386.4" y="98.2">BK</text>
<text x="398.4" y="99.7">1,5</text>
<text x="398.4" y="97.7">BK</text>
<text x="51.9" y="103.2">1,5</text>
<text x="79.9" y="103.2">1,5</text>
<text x="111.4" y="103.2">1,5</text>
<text x="143.4" y="104.7">1.5</text>
<text x="143.4" y="102.7">BK</text>
<text x="178.4" y="104.7">1.5</text>
<text x="178.4" y="102.7">BK</text>
<text x="155.4" y="161.7">1.5</text>
<text x="155.4" y="159.7">BK</text>
<text x="178.4" y="161.7">1.5</text>
<text x="178.4" y="159.7">BK</text>
<text x="205.6" y="162.7">+</text>
<text x="51.9" y="179.7">BK</text>
<text x="79.9" y="179.7">BK</text>
<text x="111.4" y="178.7">BK</text>
<text x="51.9" y="181.7">1,5</text>
<text x="79.9" y="181.7">1,5</text>
<text x="111.4" y="180.7">1,5</text>
<text x="356.9" y="185.7">BK</text>
<text x="398.4" y="185.7">BK</text>
<text x="273.9" y="188.2">1,5</text>
<text x="273.9" y="186.2">BK</text>
<text x="315.9" y="188.2">1,5</text>
<text x="315.9" y="186.2">BK</text>
<text x="356.9" y="187.7">1,5</text>
<text x="398.4" y="187.7">1,5</text>
<text x="205.9" y="207.7">1.5</text>
<text x="205.9" y="205.7">BK</text>
</g>
</svg>
